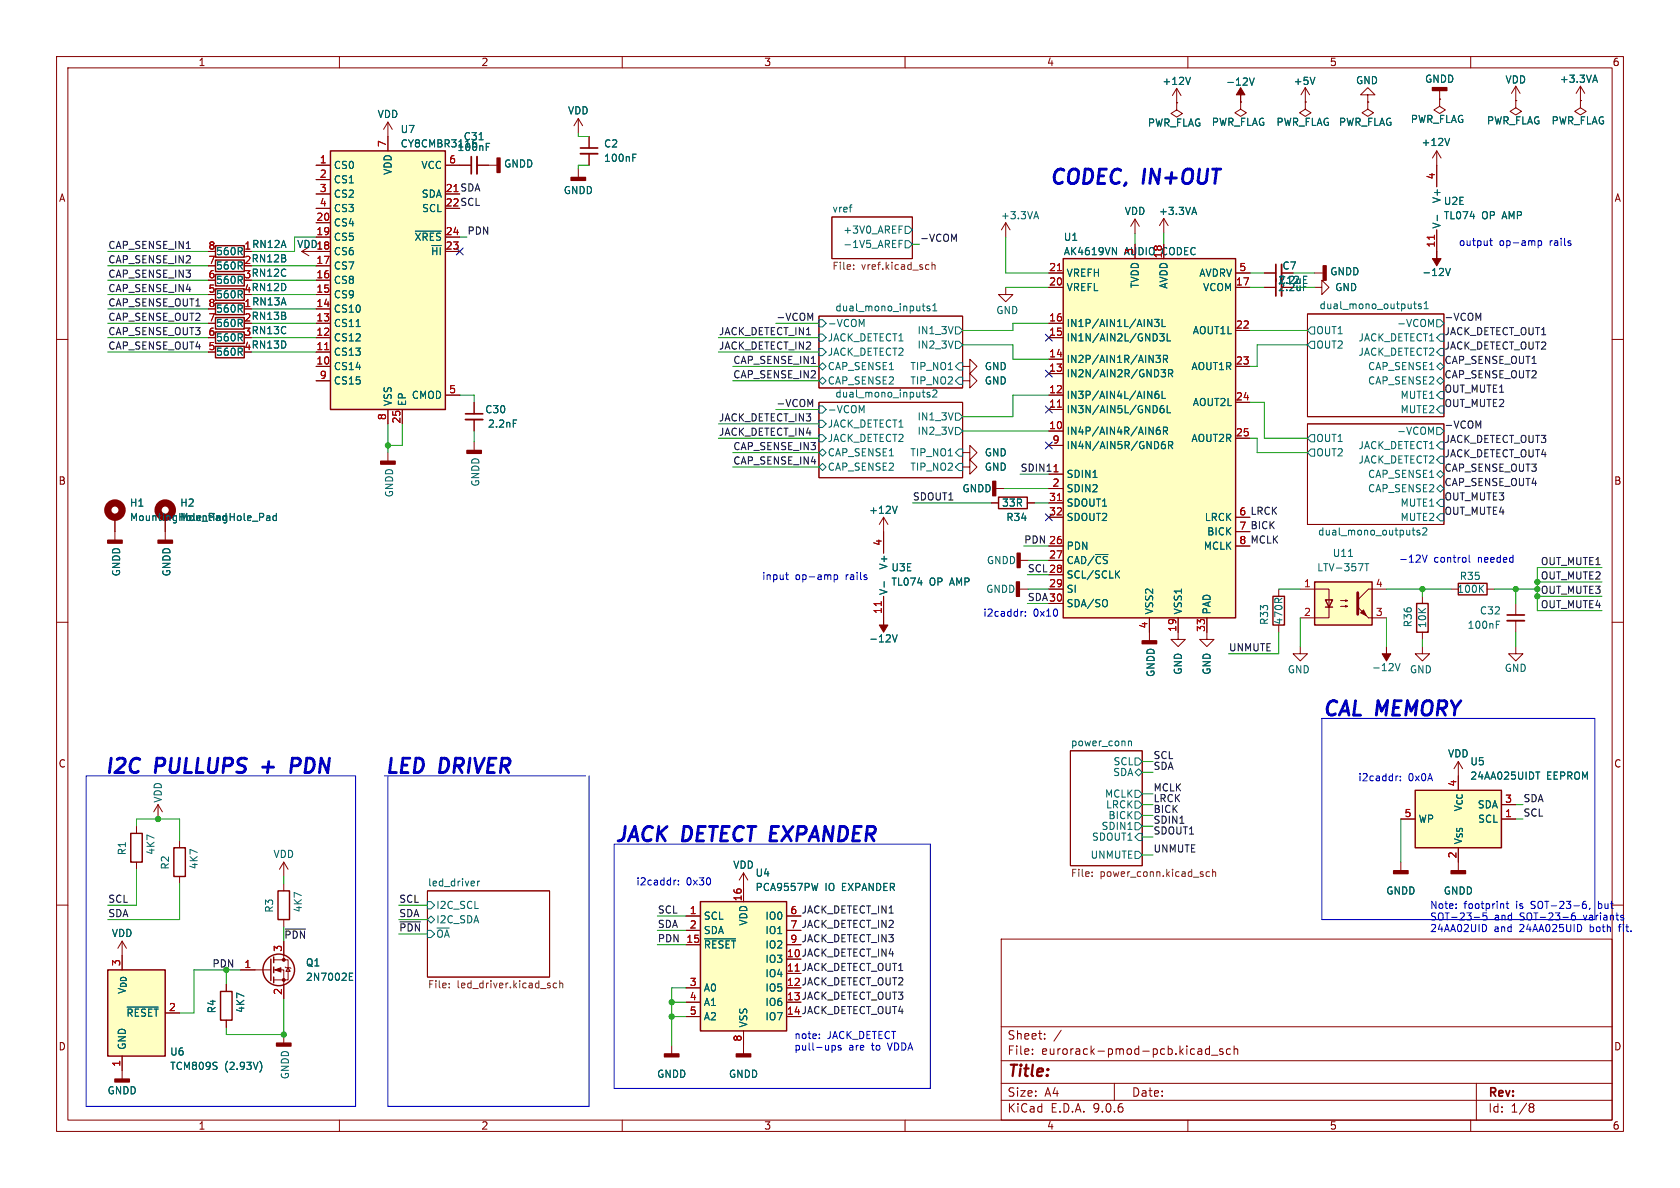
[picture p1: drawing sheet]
<svg xmlns="http://www.w3.org/2000/svg" width="297mm" height="210mm" viewBox="0 0 297 210" stroke-linecap="round" stroke-linejoin="round" font-family="sans-serif">
<g fill="none" stroke="#840000" stroke-width=".18">
<path d="M10 10h277v190h-277zM12 12h273v186h-273zM60 10v2M110 10v2M160 10v2M208 15.6l-.7 1.3M208 15.6l.8 1.3M208 15.6v2.6M210 10v2M219.3 18v1.3l1 .6-1 .7-1-.7 1-.6M219.3 18h.1M230.8 18v1.3l1 .6-1 .7-1.1-.7 1.1-.6"/>
<path d="M230.8 18h.1M230.8 15.5l-.8 1.3M230.8 15.5l.7 1.3M230.8 15.5v2.5M241.8 16.8h1.3l-1.3-1.3-1.3 1.3h1.3v1.2M241.8 18v1.3l1 .6-1 .7-1-.7 1-.6M241.8 18h.1M254.5 17.5v1.3l1 .6-1 .7-1-.7 1-.6M254.5 17.5h.1M254.5 16v1.5M260 10v2M147.1 38.4h14.2v7.3h-14.2z"/>
<path d="M177.8 39.4l-.8 1.2M177.8 39.4l.8 1.2M177.8 39.4v2.5M200.7 38.7l-.8 1.3M200.7 38.7l.7 1.3M200.7 38.7v2.6M205.7 38.6l-.7 1.3M205.7 38.6l.8 1.3M205.7 38.6v2.5M254 26.7l-.8 1.2M254 26.7l.8 1.2M254 26.7v2.5"/>
<path d="M144.8 55.9h25.4v12.7h-25.4zM231.1 55.5h24.2v18.2h-24.2zM232.4 48.3h1.5M10 60h2M144.8 71.1h25.4v13.4h-25.4zM231.1 74.9h24.2v17.8h-24.2zM285 60h2M68.6 80v1.5M10 110h2M208.3 111.8v1.2h1.2l-1.2 1.3-1.3-1.3h1.3M285 110h2M189.2 132.7h12.7v20.3h-12.7z"/>
<path d="M75.6 157.5h21.6v15.2h-21.6zM10 160h2M177 166h108v32h-108zM285 160h2M60 198v2M110 198v2M160 198v2M177 194.5h108M177 191.5h108M177 187.5h108M177 181.5h108M182.5 186.3v.1"/>
<path d="M182.5 185.5v.1M184.7 183.6v.1M184.7 182.8v.1M187.6 182.1l-1.3 2M197 191.5v3M210 198v2M213.8 184.9v1.5M213.8 185.5l-.4-.1-.3 .3v.4l.1 .2h.6M214.2 186.5h1.1M216.2 185.5l-.4-.1-.2 .2 .1 .2 .5 .2v.3h-.6M217.5 185.5l-.4-.1-.3 .3v.4l.2 .2h.5M218.2 185.5l.2-.1 .3 .1 .1 .9"/>
<path d="M218.2 184.9v1.5M260 198v2M261 191.5v6.5M270.6 195.1l.4 .1 .2 .2-.3 .3M270.6 195.7h.3M270.9 195.7l.2 .2 .1 .4-.2 .2-.4 .1"/>
</g>
<g fill="none" stroke="#006464" stroke-width=".18">
<path d="M210.5 13.7l-.5 1.2M220.9 13.8l.4 1.3 .4-1.3M232.5 13.7l-.5 1.2M150.1 36.6h.5M150.5 36.2h.1M158.9 39.9h.6M182.9 38.3h.6M183.2 37.4l.4 1.3M210.8 37.6h.6M211.1 36.6l.4 1.3M256.3 24.5l-.4 1.2M144.8 56.5h.6l.6 .7-.6 .6h-.6z"/>
<path d="M144.8 59.1h.6l.6 .6-.6 .6h-.6zM152.3 57.4l.5-.9v1.2M158.9 43.1h.5M158.9 42.5h.6M160 40h.7l.6 .6-.6 .7h-.7zM160 42.5h.7l.6 .7-.6 .6h-.7zM163 54.1h.5M163.3 54.9l.2 .1M164.4 54.2l-.3-.1-.2 .2v.2l.5 .1v.3h-.5M164.9 55h.7M164.9 54l.4-.3v1.3M168.9 57.8h.6l.7 .6-.7 .7h-.6z"/>
<path d="M231.8 57.8h.6v1.3h-.6l-.7-.7zM249.9 53.7h.5M250.1 53.3v1.1l.3 .2M251.2 53.8l-.3-.1-.2 .2 .1 .2 .4 .1v.3h-.5M251.8 54.6h.7M251.8 53.7l.3-.4v1.3M253 57.4l.4-.9v1.2M254 56.5h.6l.7 .7-.7 .6h-.6zM254.6 59.1h.7v1.2h-.7l-.6-.6zM255.6 47.4l.4 1.3 .4-1.3M144.8 61.6h.6l.6 .6-.6 .7h-.6zM144.8 67.3l.6-.6 .6 .6-.6 .6z"/>
<path d="M144.8 64.8l.6-.7 .6 .7-.6 .6zM144.8 71.8h.6l.6 .6-.6 .6h-.6zM144.8 74.3h.6l.6 .6-.6 .7h-.6zM144.8 76.8h.6l.6 .7-.6 .6h-.6zM152.3 72.6l.5-.9v1.3M164.4 69.4l-.3-.1-.2 .2v.2l.5 .1v.3h-.5M165 69h-.1M165.5 69l.1 .2v.3l-.8 .7h.8M168.9 60.3h.6l.7 .7-.7 .6h-.6zM168.9 73h.6l.7 .7-.7 .6h-.6zM168.9 75.6h.6l.7 .6-.7 .6h-.6zM169.5 66.7h.7v1.2h-.7l-.6-.6z"/>
<path d="M169.5 64.1h.7v1.3h-.7l-.6-.6zM169.5 79.4h.7v1.2h-.7l-.6-.6zM231.8 60.3h.6v1.3h-.6l-.7-.6zM231.8 76.8h.6v1.3h-.6l-.7-.6zM231.8 79.4h.6v1.2h-.6l-.7-.6zM253 76.4l.4-.9v1.3M254 67.3l.6-.6 .7 .6-.7 .6zM254 64.8l.6-.7 .7 .7-.7 .6zM254 75.6h.6l.7 .6-.7 .6h-.6zM254.6 61.6h.7v1.3h-.7l-.6-.7zM254.6 69.2h.7v1.3h-.7l-.6-.6zM254.6 71.8h.7v1.2h-.7l-.6-.6z"/>
<path d="M254.6 78.1h.7v1.3h-.7l-.6-.7zM144.8 82.6l.6-.7 .6 .7-.6 .6zM144.8 80l.6-.6 .6 .6-.6 .6zM169.5 81.9h.7v1.3h-.7l-.6-.6zM249.6 93.7h.5M249.9 94.5l.2 .1M251 93.8l-.3-.1-.2 .2 .1 .2 .4 .1v.3h-.5M251.5 93.4l.5-.1 .2 .4-.7 .9h.7M254 86.4l.6-.7 .7 .7-.7 .6zM254 83.8l.6-.6 .7 .6-.7 .7zM254.6 80.6h.7v1.3h-.7l-.6-.6zM254.6 88.3h.7v1.2h-.7l-.6-.6z"/>
<path d="M254.6 90.8h.7v1.3h-.7l-.6-.7zM199.5 131v.8M199.5 131.1l.2-.1 .3 .1v.7M200.7 134h.6l.6 .6-.6 .7h-.6zM200.7 136.5l.6-.6 .6 .6-.6 .7zM200.7 139.7h.6l.6 .6-.6 .7h-.6zM75.6 159.4h.6l.6 .6-.6 .7h-.6zM84.4 155.8v.8M84.8 155.8l-.4 .2M199.4 146.6h.7M200.7 150.5h.6l.6 .6-.6 .7h-.6zM200.7 145.4h.6l.6 .7-.6 .6h-.6z"/>
<path d="M200.7 141.6h.6l.6 .6-.6 .7h-.6zM200.7 143.5h.6l.6 .6-.6 .7h-.6zM201.3 147.3h.6v1.3h-.6l-.6-.6zM75.6 162.6l.6-.7 .6 .7-.6 .6zM75.6 164.5h.6l.6 .6-.6 .6h-.6z"/>
</g>
<g fill="none" stroke="#725600" stroke-width=".18">
<path d="M150.9 47.5v.1M150.9 46.8v.2M163.9 46.8h.3M164.2 47.6h-.3M164.8 46.9l.1-.1h.3l.1 .8M164.8 46.4v1.2M193.1 154.8v.1M193.1 154.2v.1M213.8 154.2l-.3-.1-.3 .2 .1 .6h.5M214.4 154.2l.1-.1 .4 .1v.7M214.4 153.7v1.2M79.4 174.5v.1"/>
<path d="M79.4 173.8v.2M98.4 173.8h-.4l-.2 .2 .1 .6h.5M98.9 173.9l.2-.1h.3l.1 .8M98.9 173.4v1.2"/>
</g>
<g fill="#840000" stroke="#840000" stroke-width=".25">
<path d="M233.9 47h.5v2.5h-.5z"/>
<path d="M253.2 15.5h2.6v.5h-2.6z"/>
<path d="M67.3 81.5h2.5v.5h-2.5z"/>
</g>
<g fill="#840000" stroke="#840000" stroke-width=".18">
<path d="M254 44.5v1.2h.8l-.8 1.3-.8-1.3h.8z"/>
<path d="M219.3 15.5l.8 1.3h-.8v1.2v-1.2h-.7z"/>
</g>
<path d="M188 45.7h30.4v63.5h-30.4z" fill="#ffffc2"/>
<path d="M188 45.7h30.4v63.5h-30.4zM176.5 87.9h5.1v2h-5.1zM225 105.4h2.1v5.1h-2.1z" fill="none" stroke="#840000" stroke-width=".25"/>
<g fill="none" stroke="#840000" stroke-width=".18">
<path d="M185.4 48.3h2.6M185.4 50.8h2.6M185.4 57.2h2.6M185.4 59.7h2.6M200.7 43.2v2.5M205.7 43.2v2.5M218.4 48.3h2.6M218.4 50.8h2.6M218.4 58.4h2.6M232.4 50.8h1.3v-1.3l1.2 1.3-1.2 1.3v-1.3M185.4 63.5h2.6M185.4 66h2.6"/>
<path d="M185.4 69.9h2.6M185.4 72.4h2.6M185.4 76.2h2.6M185.4 78.7h2.6M218.4 64.8h2.6M218.4 71.1h2.6M218.4 77.5h2.6M170.2 82.6h1.2v-1.3l1.3 1.3-1.3 1.2v-1.2M170.2 80h1.2v-1.3l1.3 1.3-1.3 1.3v-1.3M175.3 88.9h1.2M176 86.4h1.5M181.6 88.9h1.3"/>
<path d="M185.4 83.8h2.6M185.4 86.4h2.6M185.4 88.9h2.6M185.4 91.4h2.6M185.4 96.5h2.6M185.4 99.1h2.6M218.4 91.4h2.6M218.4 96.5h2.6M218.4 94h2.6M185.4 101.6h2.6M185.4 104.1h2.6M185.4 106.7h2.6"/>
<path d="M203.2 109.2v4.1M208.3 109.2v2.6M213.4 109.2v3.8h1.2l-1.2 1.3-1.3-1.3h1.3M226.1 104.1v1.3M226.1 110.5v1.3M257.8 134.6l-.8 1.3M257.8 134.6l.8 1.3M257.8 134.6v2.6M257.8 152.4v1.5"/>
</g>
<path d="M186.9 47.8h.8M186.9 72h.8M186.9 88.5h.8" fill="none" stroke="#a90000" stroke-width=".18"/>
<g fill="none" stroke="#006464" stroke-width=".18">
<path d="M196.7 43.8l.7 1.2v-1.2M204.1 56.5h.8l-.4 .4 .3 .2v.5l-.1 .1-.6-.1M205 59h.8l-.4 .5 .3 .1v.5l-.1 .2-.6-.2M205.4 56.5v1.2h.6M206.3 59v1.3h.7M204.4 62.8h.7l-.4 .5 .4 .1v.6l-.2 .1-.5-.1M204.8 69.2h-.4a.86 .86 0 0 0 0 1.2l.4-.1 .1-.4-.2-.3-.4 .1-.1 .2M205 75.5l-.3 .1a.86 .86 0 0 0 0 1.2l.4-.1v-.5l-.2-.2-.4 .1-.1 .1M205.3 65.3h.7l-.4 .5 .4 .2v.5l-.2 .1h-.5M205.4 78.7l.4-.2 .2 .3-.1 .5h-.3l-.2-.1M205.4 69.2v1.2h.6M205.7 71.7l-.4 .1a.86 .86 0 0 0 0 1.2l.4-.2 .1-.4-.2-.2h-.4l-.1 .2"/>
<path d="M205.7 63.5l.6-.1 .1-.2-.1-.3-.6-.1v1.3M205.7 76.2l.6-.1 .1-.2-.1-.3-.6-.1v1.3M205.9 78l-.3 .1-.2 .3M206 63.5l.4 .6M206 76.2l.4 .6M206.3 71.7v1.3h.7M206.6 66h.6l.1-.2v-.3l-.7-.2v1.3M206.6 78.7h.6l.1-.2v-.3l-.7-.2v1.3M206.9 66l.4 .6M206.9 78.7l.4 .6M193.2 84.4h.8M195.6 106.1a.9 .9 0 0 1 0 1.1"/>
<path d="M197.4 101.5l.5 .7M197.9 100.9l-.7 .7"/>
</g>
<g fill="#840000" stroke="#840000" stroke-width=".25">
<path d="M175.5 85.1h.5v2.5h-.5z"/>
<path d="M256.5 153.9h2.6v.5h-2.6z"/>
<path d="M201.9 113.3h2.6v.5h-2.6z"/>
</g>
<path d="M250.2 139.7h15.2v10.2h-15.2z" fill="#ffffc2"/>
<path d="M38.1 58.7h5.1v2h-5.1zM38.1 53.6h5.1v2h-5.1zM38.1 56.1h5.1v2.1h-5.1zM38.1 61.2h5.1v2h-5.1zM250.2 139.7h15.2v10.2h-15.2z" fill="none" stroke="#840000" stroke-width=".25"/>
<g fill="none" stroke="#840000" stroke-width=".18">
<path d="M268 17.8v1.3l1 .6-1 .6-1-.6 1-.6M268 17.8h.1M268 15.2l-.8 1.3M268 15.2l.7 1.3M268 15.2v2.6M279.4 17.8v1.3l1 .6-1 .6-1-.6 1-.6M279.4 17.8h.1M279.4 15.2l-.8 1.3M279.4 15.2l.8 1.3M279.4 15.2v2.6M254 29.2v3.8M254 40.6v3.9"/>
<path d="M20.3 94v1.5M29.2 94v1.5M131.4 154.3l-.7 1.3M131.4 154.3l.8 1.3M131.4 154.3v2.5M247.6 144.8h2.6M247.6 152.4v1.5M257.8 149.9v2.5M265.4 144.8h2.6M265.4 142.2h2.6M118.7 184.8v1.5M131.4 184.8v1.5"/>
</g>
<path d="M281.7 14.2h.6M282 13.3l.4 1.2M254.1 38.1v.9M271.5 136.5h.7M271.9 136.5v1.2" fill="none" stroke="#006464" stroke-width=".18"/>
<g fill="#840000" stroke="#840000" stroke-width=".25">
<path d="M246.4 153.9h2.5v.5h-2.5z"/>
<path d="M19 95.5h2.6v.5h-2.6z"/>
<path d="M27.9 95.5h2.6v.5h-2.6z"/>
<path d="M130.2 186.3h2.5v.5h-2.5z"/>
<path d="M117.5 186.3h2.5v.5h-2.5z"/>
</g>
<path d="M253.6 41.6v.7" fill="none" stroke="#a90000" stroke-width=".18"/>
<path d="M123.8 159.4h15.3v22.8h-15.3z" fill="#ffffc2"/>
<path d="M123.8 159.4h15.3v22.8h-15.3z" fill="none" stroke="#840000" stroke-width=".25"/>
<g fill="none" stroke="#840000" stroke-width=".18">
<path d="M68.6 21.6l-.8 1.3M68.6 21.6l.7 1.3M68.6 21.6v2.5M86.4 29.2h1.5M102.2 21l-.7 1.2M102.2 21l.8 1.2M102.2 21v2.5M102.2 29.8v1.6M104.1 24.1v2.1M104.1 27.2v2M53.3 44.5l1.3 .7M20.3 91.4v2.6"/>
<path d="M131.4 156.8v2.6M121.3 161.9h2.5M121.3 164.5h2.5M121.3 167h2.5M121.3 174.6h2.5M121.3 177.2h2.5M121.3 179.7h2.5M139.1 161.9h2.5M139.1 164.5h2.5M139.1 167h2.5M131.4 182.2v2.6"/>
</g>
<path d="M111.9 27.9h.4M111.9 27.3h.6M144.6 156.2l-.3 1.2M124.6 166h5.5" fill="none" stroke="#006464" stroke-width=".18"/>
<circle cx="20.3" cy="90.2" r="1.27" fill="none" stroke="#840000" stroke-width="1.3"/>
<path d="M102.6 26.2h3.1" fill="none" stroke="#840000" stroke-width=".3"/>
<path d="M102.6 27.2h3.1" fill="none" stroke="#840000" stroke-width=".33"/>
<g fill="#840000" stroke="#840000" stroke-width=".25">
<path d="M101 31.4h2.5v.5h-2.5z"/>
<path d="M87.9 27.9h.5v2.6h-.5z"/>
</g>
<path d="M58.4 26.7h20.3v45.7h-20.3z" fill="#ffffc2"/>
<path d="M58.4 26.7h20.3v45.7h-20.3zM23.1 147.3h2v5.1h-2zM30.7 149.9h2.1v5h-2.1zM49.1 157.5h2.1v5.1h-2.1z" fill="none" stroke="#840000" stroke-width=".25"/>
<g fill="none" stroke="#840000" stroke-width=".18">
<path d="M208 18.2v1.2l1 .7-1 .6-1-.6 1-.7M208 18.2h.1M55.9 29.2h2.5M55.9 31.8h2.5M55.9 34.3h2.5M55.9 36.8h2.5M55.9 39.4h2.5M68.6 24.1v2.6M78.7 29.2h4.6M84.3 29.2h2.1M55.9 41.9h2.5M55.9 44.5h2.5"/>
<path d="M55.9 47h2.5M55.9 49.5h2.5M55.9 52.1h2.5M55.9 54.6h2.5M55.9 57.2h2.5M55.9 59.7h2.5M78.7 41.9h2.6M78.7 44.5h2.6M55.9 62.2h2.5M55.9 64.8h2.5M55.9 67.3h2.5M68.6 72.4v2.5"/>
<path d="M71.1 72.4v2.5M78.7 69.9h2.6M83.8 71.1v2.1M83.8 74.2v2M83.8 78.1v1.5M156.2 91.4l-.8 1.3M156.2 91.4l.8 1.3M156.2 91.4v2.6M24.1 146.1v1.2M24.1 152.4v1.3M27.9 142.2l-.7 1.3M27.9 142.2l.8 1.3"/>
<path d="M27.9 142.2v2.6M31.7 148.6v1.3M31.7 154.9v1.3M50.2 152.4l-.8 1.3M50.2 152.4l.7 1.3M50.2 152.4v2.5M50.2 156.2v1.3M21.6 166.4v2.5M21.6 166.4l-.8 1.2M21.6 166.4l.8 1.2M50.2 162.6v1.2M21.6 189.2v1.6"/>
</g>
<path d="M84.7 24.7h.7M86 25.9h.4M86 25.3h.6M63 57.7h.7M73.4 40.9h4.6M90.7 74.2h.6M158.6 89.5l-.4 1.2M157.8 112.2l.4 1.3 .4-1.3" fill="none" stroke="#006464" stroke-width=".18"/>
<path d="M57.4 61.8h.7" fill="none" stroke="#a90000" stroke-width=".18"/>
<path d="M83.3 27.7v3M82.3 73.2h3" fill="none" stroke="#840000" stroke-width=".3"/>
<path d="M84.3 27.7v3M82.3 74.2h3" fill="none" stroke="#840000" stroke-width=".33"/>
<g fill="#840000" stroke="#840000" stroke-width=".25">
<path d="M20.3 190.8h2.6v.5h-2.6z"/>
<path d="M82.5 79.6h2.6v.5h-2.6z"/>
</g>
<path d="M156.2 109.2v1.3h.8l-.8 1.3-.8-1.3h.8z" fill="#840000" stroke="#840000" stroke-width=".18"/>
<path d="M19 171.5h10.2v15.2h-10.2z" fill="#ffffc2"/>
<g fill="none" stroke="#840000" stroke-width=".25">
<path d="M38.1 46h5.1v2h-5.1zM38.1 43.4h5.1v2.1h-5.1zM38.1 48.5h5.1v2h-5.1zM38.1 51.1h5.1v2h-5.1zM257.8 103.1h5.1v2.1h-5.1zM19 171.5h10.2v15.2h-10.2zM39 175.3h2v5h-2zM47.9 169.5v3.9M48.4 169.2v1M48.4 170.9v1.1M48.4 172.7v1"/>
<circle cx="49.3" cy="171.4" r="2.79"/>
</g>
<g fill="none" stroke="#840000" stroke-width=".18">
<path d="M223.5 50.8h2.1M170.2 67.3h1.2v-1.3l1.3 1.3-1.3 1.3v-1.3M29.2 91.4v2.6M156.2 94v3.8M180.3 99.1h1.6M156.2 105.4v3.8M180.2 104.1h1.5M256.5 104.1h1.3M262.9 104.1h1.3M268 114.3v1.3h-1.3l1.3 1.2 1.2-1.2h-1.2M268 106.7v2M268 109.7v2.1"/>
<path d="M21.6 168.9v2.6M29.2 179.1h2.5M40 174v1.3M42.5 171.5h5.4M48.4 169.7h2.5v3.5h-2.5M48.4 171.5h1.8v5M50.2 166.4v3.3M50.4 170.9l.1 .2h.8l.1 .1M50.9 171.1l.4 .6h-.8zM21.6 186.7v2.5M40 180.3v1.3M50.2 182.9v1.5"/>
</g>
<g fill="none" stroke="#006464" stroke-width=".18">
<path d="M230.4 50.1h.6M47.3 91.2h.3l.1 .8M47.7 92h-.4M47.7 91.5h-.4M48.9 91.2h-.4l-.3 .2 .2 .6h.5M48.9 90.7v1.3M156.3 102.8v1M261.7 104l.6 .7M262.3 103.4l-.7 .8M264.5 110.4h.5M264.5 109.8h.6M22.5 178h5.5"/>
<path d="M61.8 172.6h.4M61.8 173.3h.6M61.8 172h.6M45.9 187.6a1.46 1.46 0 0 1 0 1.9"/>
</g>
<g fill="#840000" stroke="#840000" stroke-width=".25">
<path d="M48.9 184.4h2.5v.5h-2.5z"/>
<path d="M179.7 102.9h.5v2.5h-.5z"/>
<path d="M179.8 97.8h.5v2.5h-.5z"/>
</g>
<g fill="#840000" stroke="#840000" stroke-width=".18">
<path d="M48.6 171.5l1.1-.4v.7z"/>
<circle cx="50.2" cy="169.7" r=".25"/>
<circle cx="50.2" cy="173.2" r=".25"/>
</g>
<circle cx="29.2" cy="90.2" r="1.27" fill="none" stroke="#840000" stroke-width="1.3"/>
<path d="M225.6 49.3v3M266.4 108.7h3.1" fill="none" stroke="#840000" stroke-width=".3"/>
<path d="M226.6 49.3v3M266.4 109.7h3.1" fill="none" stroke="#840000" stroke-width=".33"/>
<path d="M155.8 106.3v.8" fill="none" stroke="#a90000" stroke-width=".18"/>
<path d="M232.4 102.9h10.2v7.6h-10.2z" fill="#ffffc2"/>
<path d="M232.4 102.9h10.2v7.6h-10.2zM234.3 106h1.3l-.7 1.3zM234.3 107.3h1.3M250.4 106.7h2.1v5.1h-2.1z" fill="none" stroke="#840000" stroke-width=".25"/>
<g fill="none" stroke="#840000" stroke-width=".18">
<path d="M208 18.2h.1M219.3 18h.1M230.8 18h.1M241.8 18h.1M254.5 17.5h.1M268 17.8h.1M279.4 17.8h.1M55.9 29.2h2.5M55.9 31.8h2.5M55.9 34.3h2.5M55.9 36.8h2.5M55.9 39.4h2.5"/>
<path d="M68.6 24.1v2.6M78.7 29.2h4.6M84.3 29.2h2.1M104.1 24.1v2.1M104.1 27.2v2M254 29.2v3.8M55.9 57.2h2.5M55.9 59.7h2.5M55.9 41.9h2.5M55.9 44.5h2.5M55.9 47h2.5M55.9 49.5h2.5"/>
<path d="M55.9 52.1h2.5M55.9 54.6h2.5M78.7 41.9h2.6M78.7 44.5h2.6M177.8 50.8v1.3h1.3l-1.3 1.2-1.3-1.2h1.3M185.4 48.3h2.6M185.4 50.8h2.6M185.4 57.2h2.6M185.4 59.7h2.6M200.7 43.2v2.5M205.7 43.2v2.5M218.4 48.3h2.6"/>
<path d="M218.4 50.8h2.6M218.4 58.4h2.6M223.5 48.3h2.1M223.5 50.8h2.1M254 40.6v3.9M55.9 64.8h2.5M55.9 62.2h2.5M55.9 67.3h2.5M68.6 72.4v2.5M71.1 72.4v2.5M78.7 69.9h2.6M83.8 71.1v2.1"/>
<path d="M83.8 74.2v2M170.2 64.8h1.2v-1.3l1.3 1.3-1.3 1.2v-1.2M185.4 63.5h2.6M185.4 66h2.6M185.4 69.9h2.6M185.4 72.4h2.6M185.4 76.2h2.6M185.4 78.7h2.6M218.4 64.8h2.6M218.4 71.1h2.6M218.4 77.5h2.6M20.3 91.4v2.6"/>
<path d="M29.2 91.4v2.6M156.2 94v3.8M175.3 88.9h1.2M181.6 88.9h1.3M185.4 83.8h2.6M185.4 86.4h2.6M185.4 88.9h2.6M185.4 91.4h2.6M185.4 96.5h2.6M185.4 99.1h2.6M218.4 91.4h2.6M218.4 96.5h2.6"/>
<path d="M218.4 94h2.6M156.2 105.4v3.8M185.4 104.1h2.6M185.4 101.6h2.6M185.4 106.7h2.6M203.2 109.2v2.6M208.3 109.2v2.6M213.4 109.2v2.6M229.9 104.1h5v3.3M229.9 114.3v1.3h-1.3l1.3 1.2 1.2-1.2h-1.2M234.9 107.3v1.9h-5M237 106.2h1.3l-.4 .1v-.3l.4 .2"/>
<path d="M237 107.2h1.3l-.4 .1v-.2l.4 .1M241.9 109.2h3.2M245.1 104.1h-3.2l-1.9 1.9M251.5 114.3v1.3h-1.3l1.3 1.2 1.2-1.2h-1.2M251.5 105.4v1.3M251.5 111.8v1.2M131.4 156.8v2.6M247.6 144.8h2.6M257.8 149.9v2.5M265.4 144.8h2.6M265.4 142.2h2.6M21.6 168.9v2.6"/>
<path d="M29.2 179.1h2.5M40 174v1.3M42.5 171.5h2.6M50.2 166.4v2.5M50.2 174v2.5M121.3 161.9h2.5M121.3 164.5h2.5M121.3 167h2.5M121.3 174.6h2.5M121.3 177.2h2.5M121.3 179.7h2.5M139.1 161.9h2.5"/>
<path d="M139.1 164.5h2.5M139.1 167h2.5M21.6 186.7v2.5M40 180.3v1.3M131.4 182.2v2.6"/>
</g>
<path d="M240 104.8v3.8" fill="none" stroke="#840000" stroke-width=".51"/>
<g fill="#840000" stroke="#840000" stroke-width=".18">
<path d="M241 107.8l.6 1-1.1-.5z"/>
<path d="M240 107.3l1.9 1.9z"/>
<path d="M245.1 114.3v1.3h.8l-.8 1.2-.8-1.2h.8z"/>
</g>
<g fill="none" stroke="#006464" stroke-width=".18">
<path d="M210.5 13.7l-.5 1.2M220.9 13.8l.4 1.3 .4-1.3M232.5 13.7l-.5 1.2M281.7 14.2h.6M282 13.3l.4 1.2M84.7 24.7h.7M86 25.9h.4M86 25.3h.6M111.9 27.9h.4M111.9 27.3h.6M210.8 37.6h.6M211.1 36.6l.4 1.3"/>
<path d="M254.1 38.1v.9M256.3 24.5l-.4 1.2M63 57.7h.7M73.4 40.9h4.6M196.7 43.8l.7 1.2v-1.2M204.1 56.5h.8l-.4 .4 .3 .2v.5l-.1 .1-.6-.1M205 59h.8l-.4 .5 .3 .1v.5l-.1 .2-.6-.2M205.4 56.5v1.2h.6M206.3 59v1.3h.7M230.4 48.8h.6M230.4 50.1h.6M255.6 47.4l.4 1.3 .4-1.3"/>
<path d="M90.7 74.2h.6M204.4 62.8h.7l-.4 .5 .4 .1v.6l-.2 .1-.5-.1M204.8 69.2h-.4a.86 .86 0 0 0 0 1.2l.4-.1 .1-.4-.2-.3-.4 .1-.1 .2M205 75.5l-.3 .1a.86 .86 0 0 0 0 1.2l.4-.1v-.5l-.2-.2-.4 .1-.1 .1M205.3 65.3h.7l-.4 .5 .4 .2v.5l-.2 .1h-.5M205.4 78.7l.4-.2 .2 .3-.1 .5h-.3l-.2-.1M205.4 69.2v1.2h.6M205.7 71.7l-.4 .1a.86 .86 0 0 0 0 1.2l.4-.2 .1-.4-.2-.2h-.4l-.1 .2M205.7 63.5l.6-.1 .1-.2-.1-.3-.6-.1v1.3M205.7 76.2l.6-.1 .1-.2-.1-.3-.6-.1v1.3M205.9 78l-.3 .1-.2 .3M206 63.5l.4 .6"/>
<path d="M206 76.2l.4 .6M206.3 71.7v1.3h.7M206.6 66h.6l.1-.2v-.3l-.7-.2v1.3M206.6 78.7h.6l.1-.2v-.3l-.7-.2v1.3M206.9 66l.4 .6M206.9 78.7l.4 .6M47.3 91.2h.3l.1 .8M47.7 92h-.4M47.7 91.5h-.4M48.9 91.2h-.4l-.3 .2 .2 .6h.5M48.9 90.7v1.3M158.6 89.5l-.4 1.2"/>
<path d="M193.2 84.4h.8M238.4 98.4h.7M241.3 99.6h.7M241.6 99.6v1.3M156.3 102.8v1M157.8 112.2l.4 1.3 .4-1.3M195.6 106.1a.9 .9 0 0 1 0 1.1M197.4 101.5l.5 .7M197.9 100.9l-.7 .7M246.7 117.3l.4 1.3 .4-1.3M271.5 136.5h.7M271.9 136.5v1.2"/>
<path d="M144.6 156.2l-.3 1.2M22.5 178h5.5M61.8 172.6h.4M61.8 173.3h.6M61.8 172h.6M124.6 166h5.5M45.9 187.6a1.46 1.46 0 0 1 0 1.9"/>
</g>
<path d="M225.6 46.7v3.1" fill="none" stroke="#840000" stroke-width=".3"/>
<path d="M226.6 46.7v3.1" fill="none" stroke="#840000" stroke-width=".33"/>
<path d="M143.2 56.3l.5-.9v1.2M168.6 42.3l.5-.9v1.3M261.4 56.3l.4-.9v1.2M143.2 71.5l.5-.9v1.3M261.4 75.3l.4-.9v1.3M185.1 83.3h.7M208.6 145.5h.7M50.4 164.2h3.6M70.7 163h3.6" fill="none" stroke="#0f0f0f" stroke-width=".18"/>
<g fill="none" stroke="#0000c2" stroke-width=".18">
<path d="M263.4 42.6h.4M263.5 42.1v1.1l.3 .2M271.9 42.6h.4l.2 .2-.1 .5h-.5M271.9 42.6v1.2M251.4 98.1l.5 1.3 .4-1.3M259.7 98.1v1.1l.2 .2M138.9 101.6h.5M139.1 101.2v1.1l.3 .2M147.5 101.7l.3-.1 .3 .3-.1 .5h-.5M147.5 101.6v1.3M180.9 108.1l-.4 .2M181.3 108.8v.1"/>
<path d="M181.3 108.1v.2M15.2 137.2h47.7v58.4h-47.7zM67.9 137.2h35.6M68.6 137.2v58.4h35.5v-58.4M233.7 127h48.2v35.6h-48.2zM247.1 137.2l-.3 .2M247.6 137.9v.1M247.6 137.2v.2M108.6 149.2h55.9v43.2h-55.9zM119.5 155.6l-.4 .2M119.9 156.3v.1M119.9 155.6v.2"/>
<path d="M257.4 159.8v.1M265.8 159.8v.8M266.3 159.8h.4M266.4 159.3v1.1l.3 .2M280.3 159.3l-.3 .1a.86 .86 0 0 0 0 1.2l.4-.1 .1-.4-.3-.3-.3 .1-.2 .2M257.4 160.5v.1M260.6 162.2h1M262.2 161.4l-.1 .6 .2-.1h.4l.2 .5-.3 .2-.5-.1M262.6 163.5l.2 .5-.2 .6M276.3 162.2h1M278 161.5a.99 .99 0 0 0-.1 1.1h.5l.1-.5-.2-.2h-.4l-.1 .2M279.6 163.7v.7"/>
<path d="M281.1 160.5l-.1 .3M287 162.3v.3M144.8 183.5v.1M144.8 182.8v.1M147.1 184.8v1.3M147.1 184.9l.4-.1 .2 .2-.1 .6h-.5M148.7 184.9l-.3-.1-.2 .2v.2l.5 .1v.3h-.5"/>
</g>
<g fill="none" stroke="#009600" stroke-width=".18">
<path d="M102.2 23.5v.6h1.9M104.1 29.2h-1.9v.6M19 47h17.8M19 57.2h17.8M19 44.5h17.8M19 49.5h17.8M19 52.1h17.8M19 54.6h17.8M19 59.7h17.8M44.4 47h11.5M44.4 57.2h11.5M44.4 49.5h11.5"/>
<path d="M44.4 52.1h11.5M44.4 54.6h11.5M44.4 59.7h11.5M55.9 41.9h-3.8v2.6h-7.7M81.3 41.9h1.2M127 59.7h17.8M137.2 57.2h7.6M161.3 43.2h1.3M177.8 41.9v6.4h7.6M177.8 50.8h7.6M185.4 57.2h-6.3v1.2h-8.9M200.7 41.3v1.9"/>
<path d="M205.7 41.1v2.1M221 58.4h10.1M221 48.3h2.5M221 50.8h2.5M228.6 48.3h3.8M228.6 50.8h3.8M19 62.2h17.8M44.4 62.2h11.5M68.6 74.9v5.1M71.1 74.9v3.8h-2.5M81.3 69.9h2.5v1.2M83.8 76.2v1.9"/>
<path d="M127 62.2h17.8M127 74.9h17.8M127 77.5h17.8M129.5 64.8h15.3M129.5 67.3h15.3M137.2 72.4h7.6M170.2 76.2h15.2M170.2 61h8.9v2.5h6.3M185.4 69.9h-6.3v3.8h-8.9M221 71.1h2.5v6.4h7.6M221 77.5h1.2v2.5h8.9M231.1 61h-8.9v3.8h-1.2"/>
<path d="M129.5 80h15.3M129.5 82.6h15.3M161.3 88.9h14M177.5 86.4h7.9M180.3 83.8h5.1M181 96.5h4.4M181.9 99.1h3.5M182.9 88.9h2.5M181.6 106.7h3.8M181.6 101.6h3.8M181.7 104.1h3.7M226.1 111.8v3.8h-8.9"/>
<path d="M226.1 104.1h3.8M229.9 109.2v5.1M245.1 104.1h11.4M245.1 109.2v5.1M251.5 104.1v1.3M251.5 113v1.3M268 104.1v2.6M268 111.8v2.5M271.8 102.9h11.4M283.2 105.4h-11.4v2.6h11.4M283.2 100.3h-11.4v3.8h-7.6M201.9 134.6h1.9"/>
<path d="M201.9 136.5h1.9M24.1 153.7v6.3h-5.1M24.1 146.1v-1.3h7.6v3.8M31.7 156.2v6.4h-12.7M50.2 154.9v1.3M201.9 148h1.9M201.9 151.1h1.9M201.9 144.1h1.9M201.9 142.2h1.9M201.9 146.1h1.9M201.9 140.3h1.9M247.6 144.8v7.6"/>
<path d="M268 142.2h1.2M268 144.8h1.2M40 171.5v2.5M42.5 171.5h-8.2v7.6h-2.6M50.2 176.5v6.4h-10.2v-1.3M50.2 163.8v2.6M70.5 160h5.1M70.5 162.6h5.1M70.5 165.1h5.1M116.2 161.9h5.1M116.2 167h5.1M116.2 164.5h5.1"/>
<path d="M118.7 177.2h2.6M118.7 179.7h2.6M121.3 174.6h-2.6v10.2"/>
</g>
<path d="M80.7 43.8l1.2 1.3M81.9 43.8l-1.2 1.3M184.8 59.1l1.2 1.2M186 59.1l-1.2 1.2M184.8 65.4l1.2 1.2M184.8 71.8l1.2 1.2M184.8 78.1l1.2 1.2M186 65.4l-1.2 1.2M186 71.8l-1.2 1.2M186 78.1l-1.2 1.2M184.8 90.8l1.2 1.2M186 90.8l-1.2 1.2" fill="none" stroke="#000084" stroke-width=".18"/>
<path d="M46.4 135.6h2M52.7 134h-1l-.3 2.6M52.8 135.2l-.3 .2h-1" fill="none" stroke="#0000c2" stroke-width=".51"/>
<path d="M186.9 47.8h.8M253.6 41.6v.7M57.4 61.8h.7M186.9 72h.8M186.9 88.5h.8M155.8 106.3v.8" fill="none" stroke="#a90000" stroke-width=".18"/>
<g fill="#009600" stroke="#009600" stroke-width=".18">
<circle cx="268" cy="104.1" r=".46"/>
<circle cx="271.8" cy="104.1" r=".46"/>
<circle cx="271.8" cy="105.4" r=".46"/>
<circle cx="271.8" cy="102.9" r=".46"/>
<circle cx="251.5" cy="104.1" r=".46"/>
<circle cx="68.6" cy="78.7" r=".46"/>
<circle cx="27.9" cy="144.8" r=".46"/>
<circle cx="50.2" cy="182.9" r=".46"/>
<circle cx="40" cy="171.5" r=".46"/>
<circle cx="118.7" cy="179.7" r=".46"/>
<circle cx="118.7" cy="177.2" r=".46"/>
</g>
<g font-size="3.5" fill="#0000c2">
<text x="185.4" y="32.8">CODEC,</text>
<text x="202.2" y="32.8">IN+OUT</text>
<text x="233.7" y="126.8">CAL MEMORY</text>
<text x="18.4" y="136.9">I2C</text>
<text x="27.5" y="136.9">PULLUPS</text>
<text x="47.4" y="136.9">+</text>
<text x="53.5" y="136.9">PDN</text>
<text x="67.9" y="136.9">LED</text>
<text x="77.8" y="136.9">DRIVER</text>
<text x="108.6" y="149">JACK DETECT EXPANDER</text>
</g>
<text font-size="2.8" fill="#840000" x="178" y="190.9">Title:</text>
<g font-size="2.1" fill="#840000">
<text x="178" y="184">Sheet:</text>
<text x="178" y="186.7">File:</text>
<text x="184.1" y="186.7">eurorack-pmod-pcb.kicad_sch</text>
<text x="178" y="196.9">KiCad</text>
<text x="178" y="194.1">Size:</text>
<text x="184.7" y="194.1">A4</text>
<text x="185.7" y="196.9">E.D.A.</text>
<text x="193.3" y="196.9">9.0.6</text>
<text x="200" y="194.1">Date:</text>
<text x="263" y="194.3">Rev:</text>
<text x="263" y="196.9">Id:</text>
<text x="267.1" y="196.9">1/8</text>
</g>
<g font-size="1.8" fill="#840000">
<text x="35" y="11.9">1</text>
<text x="85" y="11.9">2</text>
<text x="135" y="11.9">3</text>
<text x="185" y="11.9">4</text>
<text x="235" y="11.9">5</text>
<text x="285" y="11.9">6</text>
<text x="10.3" y="35.9">A</text>
<text x="285.3" y="35.9">A</text>
<text x="78.7" y="36.6">22 SCL</text>
<text x="226.6" y="47.9">C7</text>
<text x="226" y="50.4">C12</text>
<text x="10.3" y="85.9">B</text>
<text x="285.3" y="85.9">B</text>
<text x="10.3" y="135.9">C</text>
<text x="285.3" y="135.9">C</text>
<text x="139" y="169.3">10 JACK_DETECT_IN4</text>
<text x="139" y="174.4">12 JACK_DETECT_OUT2</text>
<text x="139" y="176.9">13 JACK_DETECT_OUT3</text>
<text x="139" y="179.5">14 JACK_DETECT_OUT4</text>
<text x="10.3" y="185.9">D</text>
<text x="285.3" y="185.9">D</text>
<text x="35" y="199.9">1</text>
<text x="85" y="199.9">2</text>
<text x="135" y="199.9">3</text>
<text x="185" y="199.9">4</text>
<text x="235" y="199.9">5</text>
<text x="285" y="199.9">6</text>
</g>
<g font-size="1.8" fill="#006464">
<text x="205.4" y="15.2">+12V</text>
<text x="216.7" y="15.3">-12V</text>
<text x="228.6" y="15.2">+5V</text>
<text x="239.6" y="15.1">GND</text>
<text x="251.8" y="14.8">GNDD</text>
<text x="266.1" y="15">VDD</text>
<text x="275.7" y="14.8">+3.3VA</text>
<text x="66.7" y="21.1">VDD</text>
<text x="70.7" y="23.7">U7</text>
<text x="100.3" y="20.4">VDD</text>
<text x="202.8" y="22.6">PWR_FLAG</text>
<text x="214.1" y="22.5">PWR_FLAG</text>
<text x="225.6" y="22.5">PWR_FLAG</text>
<text x="236.6" y="22.5">PWR_FLAG</text>
<text x="249.3" y="21.9">PWR_FLAG</text>
<text x="262.8" y="22.2">PWR_FLAG</text>
<text x="274.2" y="22.2">PWR_FLAG</text>
<text x="70.7" y="26.3">CY8CMBR3116</text>
<text x="80.8" y="26.9">100nF</text>
<text x="81.9" y="25">C31</text>
<text x="89" y="29.8">GNDD</text>
<text x="106.7" y="26.3">C2</text>
<text x="106.7" y="28.8">100nF</text>
<text x="251.2" y="26">+12V</text>
<text x="58.9" y="30.1">CS0</text>
<text x="58.9" y="32.6">CS1</text>
<text x="58.9" y="35.2">CS2</text>
<text x="69.4" y="31" transform="rotate(-90 69.4 31)">VDD</text>
<text x="74.4" y="30.1">VCC</text>
<text x="74.5" y="35.2">SDA</text>
<text x="99.6" y="34.5">GNDD</text>
<text x="58.9" y="37.7">CS3</text>
<text x="58.9" y="40.2">CS4</text>
<text x="74.5" y="37.7">SCL</text>
<text x="147.1" y="37.6">vref</text>
<text x="149" y="41.5">+3V0_AREF</text>
<text x="176.9" y="39">+3.3VA</text>
<text x="198.7" y="38.2">VDD</text>
<text x="204.8" y="38.2">+3.3VA</text>
<text x="254.9" y="40.5" transform="rotate(-90 254.9 40.5)">V-</text>
<text x="254.9" y="36" transform="rotate(-90 254.9 36)">V+</text>
<text x="255.2" y="39">TL074</text>
<text x="255.2" y="36.4">U2E</text>
<text x="261.9" y="39">OP AMP</text>
<text x="38.1" y="47.9">560R</text>
<text x="38.1" y="45.3">560R</text>
<text x="58.9" y="42.8">CS5</text>
<text x="58.9" y="45.3">CS6</text>
<text x="58.9" y="47.9">CS7</text>
<text x="73.2" y="42.8">~{XRES}</text>
<text x="76.1" y="45.3">~{HI}</text>
<text x="149" y="44">-1V5_AREF</text>
<text x="188" y="42.8">U1</text>
<text x="188" y="45.3">AK4619VN</text>
<text x="198.8" y="45.3">AUDIO CODEC</text>
<text x="38.1" y="50.4">560R</text>
<text x="38.1" y="52.9">560R</text>
<text x="58.9" y="50.4">CS8</text>
<text x="58.9" y="52.9">CS9</text>
<text x="188.5" y="49.1">VREFH</text>
<text x="188.5" y="51.7">VREFL</text>
<text x="201.5" y="51" transform="rotate(-90 201.5 51)">TVDD</text>
<text x="206.6" y="51.1" transform="rotate(-90 206.6 51.1)">AVDD</text>
<text x="211.9" y="49.1">AVDRV</text>
<text x="212.6" y="51.7">VCOM</text>
<text x="225.9" y="51.7">2.2uF</text>
<text x="225.9" y="50.4">2.2uF</text>
<text x="235.1" y="48.9">GNDD</text>
<text x="235.9" y="51.7">GND</text>
<text x="251.3" y="49">-12V</text>
<text x="38.1" y="55.5">560R</text>
<text x="38.1" y="58">560R</text>
<text x="58.9" y="55.5">CS10</text>
<text x="58.9" y="58">CS11</text>
<text x="146.2" y="58">-VCOM</text>
<text x="147.6" y="55.1">dual_mono_inputs1</text>
<text x="162.1" y="59.3">IN1_3V</text>
<text x="176" y="55.7">GND</text>
<text x="188.5" y="58">IN1P/AIN1L/AIN3L</text>
<text x="210.8" y="59.3">AOUT1L</text>
<text x="232.6" y="59.3">OUT1</text>
<text x="233.2" y="54.7">dual_mono_outputs1</text>
<text x="246.9" y="58">-VCOM</text>
<text x="38.1" y="60.6">560R</text>
<text x="38.1" y="63.1">560R</text>
<text x="58.9" y="60.6">CS12</text>
<text x="58.9" y="63.1">CS13</text>
<text x="58.9" y="65.6">CS14</text>
<text x="146.2" y="60.6">JACK_DETECT1</text>
<text x="146.2" y="63.1">JACK_DETECT2</text>
<text x="146.2" y="65.6">CAP_SENSE1</text>
<text x="160.8" y="65.6">TIP_NO1</text>
<text x="162.1" y="61.8">IN2_3V</text>
<text x="174" y="65.6">GND</text>
<text x="188.5" y="60.6">IN1N/AIN2L/GND3L</text>
<text x="188.5" y="64.4">IN2P/AIN1R/AIN3R</text>
<text x="210.5" y="65.6">AOUT1R</text>
<text x="232.6" y="61.8">OUT2</text>
<text x="240.1" y="63.1">JACK_DETECT2</text>
<text x="240.1" y="60.6">JACK_DETECT1</text>
<text x="241.8" y="65.6">CAP_SENSE1</text>
<text x="58.9" y="68.2">CS15</text>
<text x="69.4" y="71.9" transform="rotate(-90 69.4 71.9)">VSS</text>
<text x="72" y="71.9" transform="rotate(-90 72 71.9)">EP</text>
<text x="72.7" y="70.7">CMOD</text>
<text x="146.2" y="68.2">CAP_SENSE2</text>
<text x="147.6" y="70.4">dual_mono_inputs2</text>
<text x="160.8" y="68.2">TIP_NO2</text>
<text x="174" y="68.2">GND</text>
<text x="188.5" y="66.9">IN2N/AIN2R/GND3R</text>
<text x="188.5" y="70.7">IN3P/AIN4L/AIN6L</text>
<text x="210.8" y="72">AOUT2L</text>
<text x="241.8" y="68.2">CAP_SENSE2</text>
<text x="247.5" y="70.7">MUTE1</text>
<text x="85.7" y="73.3">C30</text>
<text x="86.2" y="75.8">2.2nF</text>
<text x="146.2" y="73.3">-VCOM</text>
<text x="146.2" y="75.8">JACK_DETECT1</text>
<text x="162.1" y="74.5">IN1_3V</text>
<text x="162.1" y="77.1">IN2_3V</text>
<text x="188.5" y="73.3">IN3N/AIN5L/GND6L</text>
<text x="188.5" y="77.1">IN4P/AIN4R/AIN6R</text>
<text x="246.9" y="77.1">-VCOM</text>
<text x="247.5" y="73.3">MUTE2</text>
<text x="146.2" y="78.3">JACK_DETECT2</text>
<text x="146.2" y="83.4">CAP_SENSE2</text>
<text x="146.2" y="80.9">CAP_SENSE1</text>
<text x="160.8" y="83.4">TIP_NO2</text>
<text x="160.8" y="80.9">TIP_NO1</text>
<text x="174" y="83.4">GND</text>
<text x="174" y="80.9">GND</text>
<text x="188.5" y="79.6">IN4N/AIN5R/GND6R</text>
<text x="210.5" y="78.3">AOUT2R</text>
<text x="232.6" y="78.3">OUT1</text>
<text x="232.6" y="80.9">OUT2</text>
<text x="240.1" y="82.1">JACK_DETECT2</text>
<text x="240.1" y="79.6">JACK_DETECT1</text>
<text x="22.9" y="89.8">H1</text>
<text x="31.8" y="89.8">H2</text>
<text x="69.7" y="88" transform="rotate(-90 69.7 88)">GNDD</text>
<text x="84.9" y="86.1" transform="rotate(-90 84.9 86.1)">GNDD</text>
<text x="170" y="87.2">GNDD</text>
<text x="177" y="89.8">33R</text>
<text x="188.5" y="84.7">SDIN1</text>
<text x="188.5" y="87.2">SDIN2</text>
<text x="188.5" y="89.8">SDOUT1</text>
<text x="241.8" y="87.2">CAP_SENSE2</text>
<text x="241.8" y="84.7">CAP_SENSE1</text>
<text x="247.5" y="89.8">MUTE1</text>
<text x="22.9" y="92.3">MountingHole_Pad</text>
<text x="31.8" y="92.3">MountingHole_Pad</text>
<text x="153.6" y="91">+12V</text>
<text x="177.8" y="92.3">R34</text>
<text x="188.5" y="92.3">SDOUT2</text>
<text x="212.9" y="92.3">LRCK</text>
<text x="213.3" y="94.8">BICK</text>
<text x="232.9" y="94.7">dual_mono_outputs2</text>
<text x="247.5" y="92.3">MUTE2</text>
<text x="21.4" y="102" transform="rotate(-90 21.4 102)">GNDD</text>
<text x="30.3" y="102" transform="rotate(-90 30.3 102)">GNDD</text>
<text x="157.1" y="100.8" transform="rotate(-90 157.1 100.8)">V+</text>
<text x="157.5" y="101.2">U3E</text>
<text x="174.4" y="99.9">GNDD</text>
<text x="188.5" y="97.4">PDN</text>
<text x="188.5" y="99.9">CAD/~{CS}</text>
<text x="212.7" y="97.4">MCLK</text>
<text x="232.8" y="101.2">LTV-357T</text>
<text x="235.5" y="98.7">U11</text>
<text x="157.1" y="105.3" transform="rotate(-90 157.1 105.3)">V-</text>
<text x="157.5" y="103.7">TL074</text>
<text x="164.3" y="103.7">OP AMP</text>
<text x="174.2" y="105">GNDD</text>
<text x="188.5" y="102.5">SCL/SCLK</text>
<text x="188.5" y="105">SI</text>
<text x="188.5" y="107.5">SDA/SO</text>
<text x="257.5" y="105">100K</text>
<text x="258" y="102.7">R35</text>
<text x="153.6" y="113.8">-12V</text>
<text x="204.1" y="108.7" transform="rotate(-90 204.1 108.7)">VSS2</text>
<text x="209.1" y="108.7" transform="rotate(-90 209.1 108.7)">VSS1</text>
<text x="214.2" y="108.7" transform="rotate(-90 214.2 108.7)">PAD</text>
<text x="224.4" y="110.6" transform="rotate(-90 224.4 110.6)">R33</text>
<text x="226.9" y="110.5" transform="rotate(-90 226.9 110.5)">470R</text>
<text x="249.8" y="111" transform="rotate(-90 249.8 111)">R36</text>
<text x="252.3" y="111.1" transform="rotate(-90 252.3 111.1)">10K</text>
<text x="259.4" y="111.4">100nF</text>
<text x="261.5" y="108.8">C32</text>
<text x="204.3" y="119.8" transform="rotate(-90 204.3 119.8)">GNDD</text>
<text x="209.1" y="119.4" transform="rotate(-90 209.1 119.4)">GND</text>
<text x="214.2" y="119.4" transform="rotate(-90 214.2 119.4)">GND</text>
<text x="227.6" y="119.2">GND</text>
<text x="242.5" y="118.8">-12V</text>
<text x="249.2" y="119.2">GND</text>
<text x="265.9" y="119">GND</text>
<text x="189.2" y="132">power_conn</text>
<text x="196.7" y="137.4">SDA</text>
<text x="196.8" y="135.5">SCL</text>
<text x="255.9" y="134.1">VDD</text>
<text x="259.8" y="135.5">U5</text>
<text x="28.8" y="142" transform="rotate(-90 28.8 142)">VDD</text>
<text x="195.2" y="141.2">MCLK</text>
<text x="195.4" y="143.1">LRCK</text>
<text x="259.8" y="138">24AA025UIDT</text>
<text x="261.2" y="143.1">SDA</text>
<text x="273.4" y="138">EEPROM</text>
<text x="192.9" y="148.8">SDOUT1</text>
<text x="194.6" y="146.9">SDIN1</text>
<text x="195.9" y="145">BICK</text>
<text x="250.7" y="145.6">WP</text>
<text x="258.7" y="149.4" transform="rotate(-90 258.7 149.4)">V_{SS}V_{CC}</text>
<text x="261.2" y="145.6">SCL</text>
<text x="22.5" y="151.3" transform="rotate(-90 22.5 151.3)">R1</text>
<text x="27.5" y="151.2" transform="rotate(-90 27.5 151.2)">4K7</text>
<text x="30.1" y="153.8" transform="rotate(-90 30.1 153.8)">R2</text>
<text x="35.2" y="153.8" transform="rotate(-90 35.2 153.8)">4K7</text>
<text x="48.2" y="151.9">VDD</text>
<text x="129.5" y="153.8">VDD</text>
<text x="133.5" y="155.2">U4</text>
<text x="192.7" y="152">UNMUTE</text>
<text x="48.5" y="161.4" transform="rotate(-90 48.5 161.4)">R3</text>
<text x="53.6" y="161.4" transform="rotate(-90 53.6 161.4)">4K7</text>
<text x="75.6" y="156.8">led_driver</text>
<text x="77" y="160.9">I2C_SCL</text>
<text x="133.5" y="157.7">PCA9557PW</text>
<text x="145.8" y="157.7">IO</text>
<text x="148.9" y="157.7">EXPANDER</text>
<text x="245" y="158.3">GNDD</text>
<text x="255.1" y="158.3">GNDD</text>
<text x="19.7" y="165.8">VDD</text>
<text x="77" y="163.4">I2C_SDA</text>
<text x="77" y="166">~{OA}</text>
<text x="124.3" y="162.8">SCL</text>
<text x="124.3" y="165.3">SDA</text>
<text x="124.3" y="167.9">~{RESET}</text>
<text x="132.3" y="163.7" transform="rotate(-90 132.3 163.7)">VDD</text>
<text x="135.2" y="162.8">IO0</text>
<text x="135.2" y="165.3">IO1</text>
<text x="135.2" y="167.9">IO2</text>
<text x="54" y="171">Q1</text>
<text x="54" y="173.6">2N7002E</text>
<text x="135.2" y="170.4">IO3</text>
<text x="135.2" y="172.9">IO4</text>
<text x="22.2" y="179.9">~{RESET}</text>
<text x="22.5" y="175.8" transform="rotate(-90 22.5 175.8)">V_{DD}</text>
<text x="38.3" y="179.2" transform="rotate(-90 38.3 179.2)">R4</text>
<text x="43.4" y="179.2" transform="rotate(-90 43.4 179.2)">4K7</text>
<text x="124.3" y="175.5">A0</text>
<text x="124.3" y="178">A1</text>
<text x="135.2" y="175.5">IO5</text>
<text x="135.2" y="178">IO6</text>
<text x="22.5" y="185.7" transform="rotate(-90 22.5 185.7)">GND</text>
<text x="124.3" y="180.6">A2</text>
<text x="132.3" y="181.7" transform="rotate(-90 132.3 181.7)">VSS</text>
<text x="135.2" y="180.6">IO7</text>
<text x="30" y="189.3">TCM809S</text>
<text x="30" y="186.8">U6</text>
<text x="39.7" y="189.3">(2.93V)</text>
<text x="51.3" y="190.9" transform="rotate(-90 51.3 190.9)">GNDD</text>
<text x="116.1" y="190.7">GNDD</text>
<text x="128.8" y="190.7">GNDD</text>
<text x="18.9" y="193.6">GNDD</text>
</g>
<g font-size="1.8" fill="#a90000">
<text x="56.4" y="29">1</text>
<text x="68.3" y="26.1" transform="rotate(-90 68.3 26.1)">7</text>
<text x="79.3" y="29">6</text>
<text x="56.4" y="31.5">2</text>
<text x="56.4" y="34">3</text>
<text x="78.7" y="34">21 SDA</text>
<text x="78.7" y="34">21</text>
<text x="253.7" y="31.8" transform="rotate(-90 253.7 31.8)">4</text>
<text x="55.8" y="39.1">20</text>
<text x="55.8" y="41.7">19</text>
<text x="56.4" y="36.6">4</text>
<text x="78.7" y="41.7">24</text>
<text x="78.7" y="36.6">22</text>
<text x="36.8" y="46.7">7</text>
<text x="36.8" y="44.2">8</text>
<text x="43.1" y="46.7">2RN12B</text>
<text x="43.1" y="44.2">1 RN12A</text>
<text x="52.4" y="44">VDD18</text>
<text x="55.8" y="46.7">17</text>
<text x="78.7" y="44.2">23</text>
<text x="200.4" y="45.2" transform="rotate(-90 200.4 45.2)">3</text>
<text x="205.5" y="45.8" transform="rotate(-90 205.5 45.8)">18</text>
<text x="253.7" y="43.9" transform="rotate(-90 253.7 43.9)">11</text>
<text x="36.8" y="49.3">6</text>
<text x="36.8" y="51.8">5</text>
<text x="43.1" y="49.3">3RN12C</text>
<text x="43.1" y="51.8">4RN12D</text>
<text x="55.8" y="49.3">16</text>
<text x="55.8" y="51.8">15</text>
<text x="185.4" y="48">21</text>
<text x="185.4" y="50.5">20</text>
<text x="218.4" y="50.5">17</text>
<text x="219" y="48">5</text>
<text x="36.8" y="59.4">6</text>
<text x="36.8" y="54.4">8</text>
<text x="36.8" y="56.9">7</text>
<text x="43.1" y="59.4">3RN13C</text>
<text x="43.1" y="54.4">1 RN13A</text>
<text x="43.1" y="56.9">2RN13B</text>
<text x="55.8" y="54.4">14</text>
<text x="55.8" y="56.9">13</text>
<text x="55.8" y="59.4">12</text>
<text x="185.4" y="56.9">16</text>
<text x="185.4" y="59.4">15</text>
<text x="218.4" y="58.2">22</text>
<text x="36.8" y="62">5</text>
<text x="43.1" y="62">4RN13D</text>
<text x="55.8" y="62">11</text>
<text x="55.8" y="64.5">10</text>
<text x="185.4" y="63.2">14</text>
<text x="185.4" y="65.8">13</text>
<text x="218.4" y="64.5">23</text>
<text x="56.4" y="67.1">9</text>
<text x="79.3" y="69.6">5</text>
<text x="185.4" y="69.6">12</text>
<text x="218.4" y="70.9">24</text>
<text x="68.3" y="74.4" transform="rotate(-90 68.3 74.4)">8</text>
<text x="70.9" y="75" transform="rotate(-90 70.9 75)">25</text>
<text x="185.4" y="72.1">11</text>
<text x="185.4" y="75.9">10</text>
<text x="218.4" y="77.2">25</text>
<text x="186" y="78.5">9</text>
<text x="186" y="83.6">1</text>
<text x="185.4" y="88.6">31</text>
<text x="186" y="86.1">2</text>
<text x="185.4" y="91.2">32</text>
<text x="219" y="91.2">6</text>
<text x="219" y="93.7">7</text>
<text x="156" y="96.6" transform="rotate(-90 156 96.6)">4</text>
<text x="185.4" y="98.8">27</text>
<text x="185.4" y="96.3">26</text>
<text x="185.4" y="101.3">28</text>
<text x="219" y="96.3">8</text>
<text x="185.4" y="103.9">29</text>
<text x="185.4" y="106.4">30</text>
<text x="230.4" y="103.9">1</text>
<text x="243.1" y="103.9">4</text>
<text x="156" y="108.6" transform="rotate(-90 156 108.6)">11</text>
<text x="202.9" y="111.2" transform="rotate(-90 202.9 111.2)">4</text>
<text x="208" y="111.8" transform="rotate(-90 208 111.8)">19</text>
<text x="213.1" y="111.8" transform="rotate(-90 213.1 111.8)">33</text>
<text x="230.4" y="109">2</text>
<text x="243.1" y="109">3</text>
<text x="257.6" y="139.1" transform="rotate(-90 257.6 139.1)">4</text>
<text x="266" y="142">3</text>
<text x="248.2" y="144.5">5</text>
<text x="266" y="144.5">1</text>
<text x="257.6" y="151.8" transform="rotate(-90 257.6 151.8)">2</text>
<text x="121.8" y="161.7">1</text>
<text x="131.2" y="159.4" transform="rotate(-90 131.2 159.4)">16</text>
<text x="139.6" y="161.7">6</text>
<text x="121.2" y="166.8">15</text>
<text x="121.8" y="164.2">2</text>
<text x="139.6" y="164.2">7</text>
<text x="139.6" y="166.8">9</text>
<text x="21.3" y="170.9" transform="rotate(-90 21.3 170.9)">3</text>
<text x="43.1" y="171.2">1</text>
<text x="49.9" y="168.3" transform="rotate(-90 49.9 168.3)">3</text>
<text x="139" y="171.8">11 JACK_DETECT_OUT1</text>
<text x="139" y="169.3">10</text>
<text x="139" y="171.8">11</text>
<text x="29.8" y="178.8">2</text>
<text x="49.9" y="176" transform="rotate(-90 49.9 176)">2</text>
<text x="121.8" y="174.4">3</text>
<text x="121.8" y="176.9">4</text>
<text x="121.8" y="179.5">5</text>
<text x="139" y="174.4">12</text>
<text x="139" y="176.9">13</text>
<text x="139" y="179.5">14</text>
<text x="131.2" y="184.2" transform="rotate(-90 131.2 184.2)">8</text>
<text x="21.3" y="188.7" transform="rotate(-90 21.3 188.7)">1</text>
</g>
<g font-size="1.8" fill="#0f0f0f">
<text x="82.5" y="41.6">PDN</text>
<text x="19" y="46.6">CAP_SENSE_IN2</text>
<text x="19" y="44.1">CAP_SENSE_IN1</text>
<text x="162.6" y="42.8">-VCOM</text>
<text x="19" y="51.7">CAP_SENSE_IN4</text>
<text x="19" y="49.2">CAP_SENSE_IN3</text>
<text x="19" y="59.3">CAP_SENSE_OUT3</text>
<text x="19" y="56.8">CAP_SENSE_OUT2</text>
<text x="19" y="54.3">CAP_SENSE_OUT1</text>
<text x="127" y="59.3">JACK_DETECT_IN1</text>
<text x="137.2" y="56.8">-VCOM</text>
<text x="255.3" y="59.3">JACK_DETECT_OUT1</text>
<text x="255.3" y="56.8">-VCOM</text>
<text x="19" y="61.9">CAP_SENSE_OUT4</text>
<text x="127" y="61.9">JACK_DETECT_IN2</text>
<text x="129.5" y="64.4">CAP_SENSE_IN1</text>
<text x="255.3" y="61.9">JACK_DETECT_OUT2</text>
<text x="255.3" y="64.4">CAP_SENSE_OUT1</text>
<text x="129.5" y="67">CAP_SENSE_IN2</text>
<text x="255.3" y="67">CAP_SENSE_OUT2</text>
<text x="255.3" y="69.5">OUT_MUTE1</text>
<text x="127" y="74.6">JACK_DETECT_IN3</text>
<text x="127" y="77.1">JACK_DETECT_IN4</text>
<text x="137.2" y="72">-VCOM</text>
<text x="255.3" y="75.9">-VCOM</text>
<text x="255.3" y="72">OUT_MUTE2</text>
<text x="129.5" y="82.2">CAP_SENSE_IN4</text>
<text x="129.5" y="79.7">CAP_SENSE_IN3</text>
<text x="180.3" y="83.5">SDIN1</text>
<text x="255.3" y="83.5">CAP_SENSE_OUT3</text>
<text x="255.3" y="78.4">JACK_DETECT_OUT3</text>
<text x="255.3" y="80.9">JACK_DETECT_OUT4</text>
<text x="161.3" y="88.6">SDOUT1</text>
<text x="255.3" y="88.6">OUT_MUTE3</text>
<text x="255.3" y="86">CAP_SENSE_OUT4</text>
<text x="219" y="91.2">6 LRCK</text>
<text x="219" y="93.7">7 BICK</text>
<text x="255.3" y="91.1">OUT_MUTE4</text>
<text x="181" y="96.2">PDN 26</text>
<text x="181.6" y="101.3">SCL 28</text>
<text x="219" y="96.3">8 MCLK</text>
<text x="272.3" y="100">OUT_MUTE1</text>
<text x="181.6" y="106.3">SDA30</text>
<text x="272.3" y="107.6">OUT_MUTE4</text>
<text x="272.3" y="102.5">OUT_MUTE2</text>
<text x="217.2" y="115.2">UNMUTE</text>
<text x="203.8" y="134.3">SCL</text>
<text x="203.8" y="136.2">SDA</text>
<text x="203.8" y="141.9">LRCK</text>
<text x="203.8" y="140">MCLK</text>
<text x="203.8" y="143.8">BICK</text>
<text x="269.2" y="141.9">SDA</text>
<text x="203.8" y="147.6">SDOUT1</text>
<text x="203.8" y="145.7">SDIN1</text>
<text x="269.2" y="144.4">SCL</text>
<text x="203.8" y="150.8">UNMUTE</text>
<text x="19" y="159.7">SCL</text>
<text x="70.5" y="159.7">SCL</text>
<text x="116.2" y="161.6">SCL</text>
<text x="139.6" y="161.7">6 JACK_DETECT_IN1</text>
<text x="19" y="162.2">SDA</text>
<text x="50.2" y="166">~{PDN}</text>
<text x="70.5" y="162.2">SDA</text>
<text x="70.5" y="164.8">~{PDN}</text>
<text x="116.2" y="166.7">PDN</text>
<text x="116.2" y="164.1">SDA</text>
<text x="139.6" y="164.2">7 JACK_DETECT_IN2</text>
<text x="139.6" y="166.8">9 JACK_DETECT_IN3</text>
<text x="37.5" y="171.1">PDN</text>
</g>
<g font-size="1.8" fill="#0000c2">
<text x="257.8" y="43.6">output</text>
<text x="265" y="43.6">op-amp</text>
<text x="274.1" y="43.6">rails</text>
<text x="247.2" y="99.7">-12V</text>
<text x="253.5" y="99.7">control</text>
<text x="261.4" y="99.7">needed</text>
<text x="134.6" y="102.6">input</text>
<text x="140.6" y="102.6">op-amp</text>
<text x="149.6" y="102.6">rails</text>
<text x="173.7" y="109.1">i2caddr:</text>
<text x="182.6" y="109.1">0x10</text>
<text x="240" y="138.2">i2caddr:</text>
<text x="248.9" y="138.2">0x0A</text>
<text x="112.4" y="156.6">i2caddr:</text>
<text x="121.3" y="156.6">0x30</text>
<text x="252.7" y="160.8">Note:</text>
<text x="258.8" y="160.8">footprint</text>
<text x="268.1" y="160.8">is</text>
<text x="270.9" y="160.8">SOT-23-6,</text>
<text x="283" y="160.8">but</text>
<text x="252.7" y="162.8">SOT-23-5</text>
<text x="252.7" y="164.9">24AA02UID</text>
<text x="264.1" y="164.9">and</text>
<text x="264.2" y="162.8">and</text>
<text x="268.7" y="164.9">24AA025UID</text>
<text x="268.8" y="162.8">SOT-23-6</text>
<text x="280.3" y="162.8">variants</text>
<text x="281.3" y="164.9">both</text>
<text x="286.7" y="164.9">fit.</text>
<text x="140.3" y="183.8">note:</text>
<text x="140.3" y="185.8">pull-ups</text>
<text x="146.2" y="183.8">JACK_DETECT</text>
<text x="150" y="185.8">are</text>
<text x="154.2" y="185.8">to</text>
<text x="157.3" y="185.8">VDDA</text>
</g>
<g font-size="1.8" fill="#725600">
<text x="147.1" y="48">File:</text>
<text x="152.3" y="48">vref.kicad_sch</text>
<text x="189.2" y="155.3">File:</text>
<text x="194.5" y="155.3">power_conn.kicad_sch</text>
<text x="75.6" y="175">File:</text>
<text x="80.8" y="175">led_driver.kicad_sch</text>
</g>
<text font-size="1.8" fill="#009600" x="272.3" y="105.1">OUT_MUTE3</text>
</svg>
